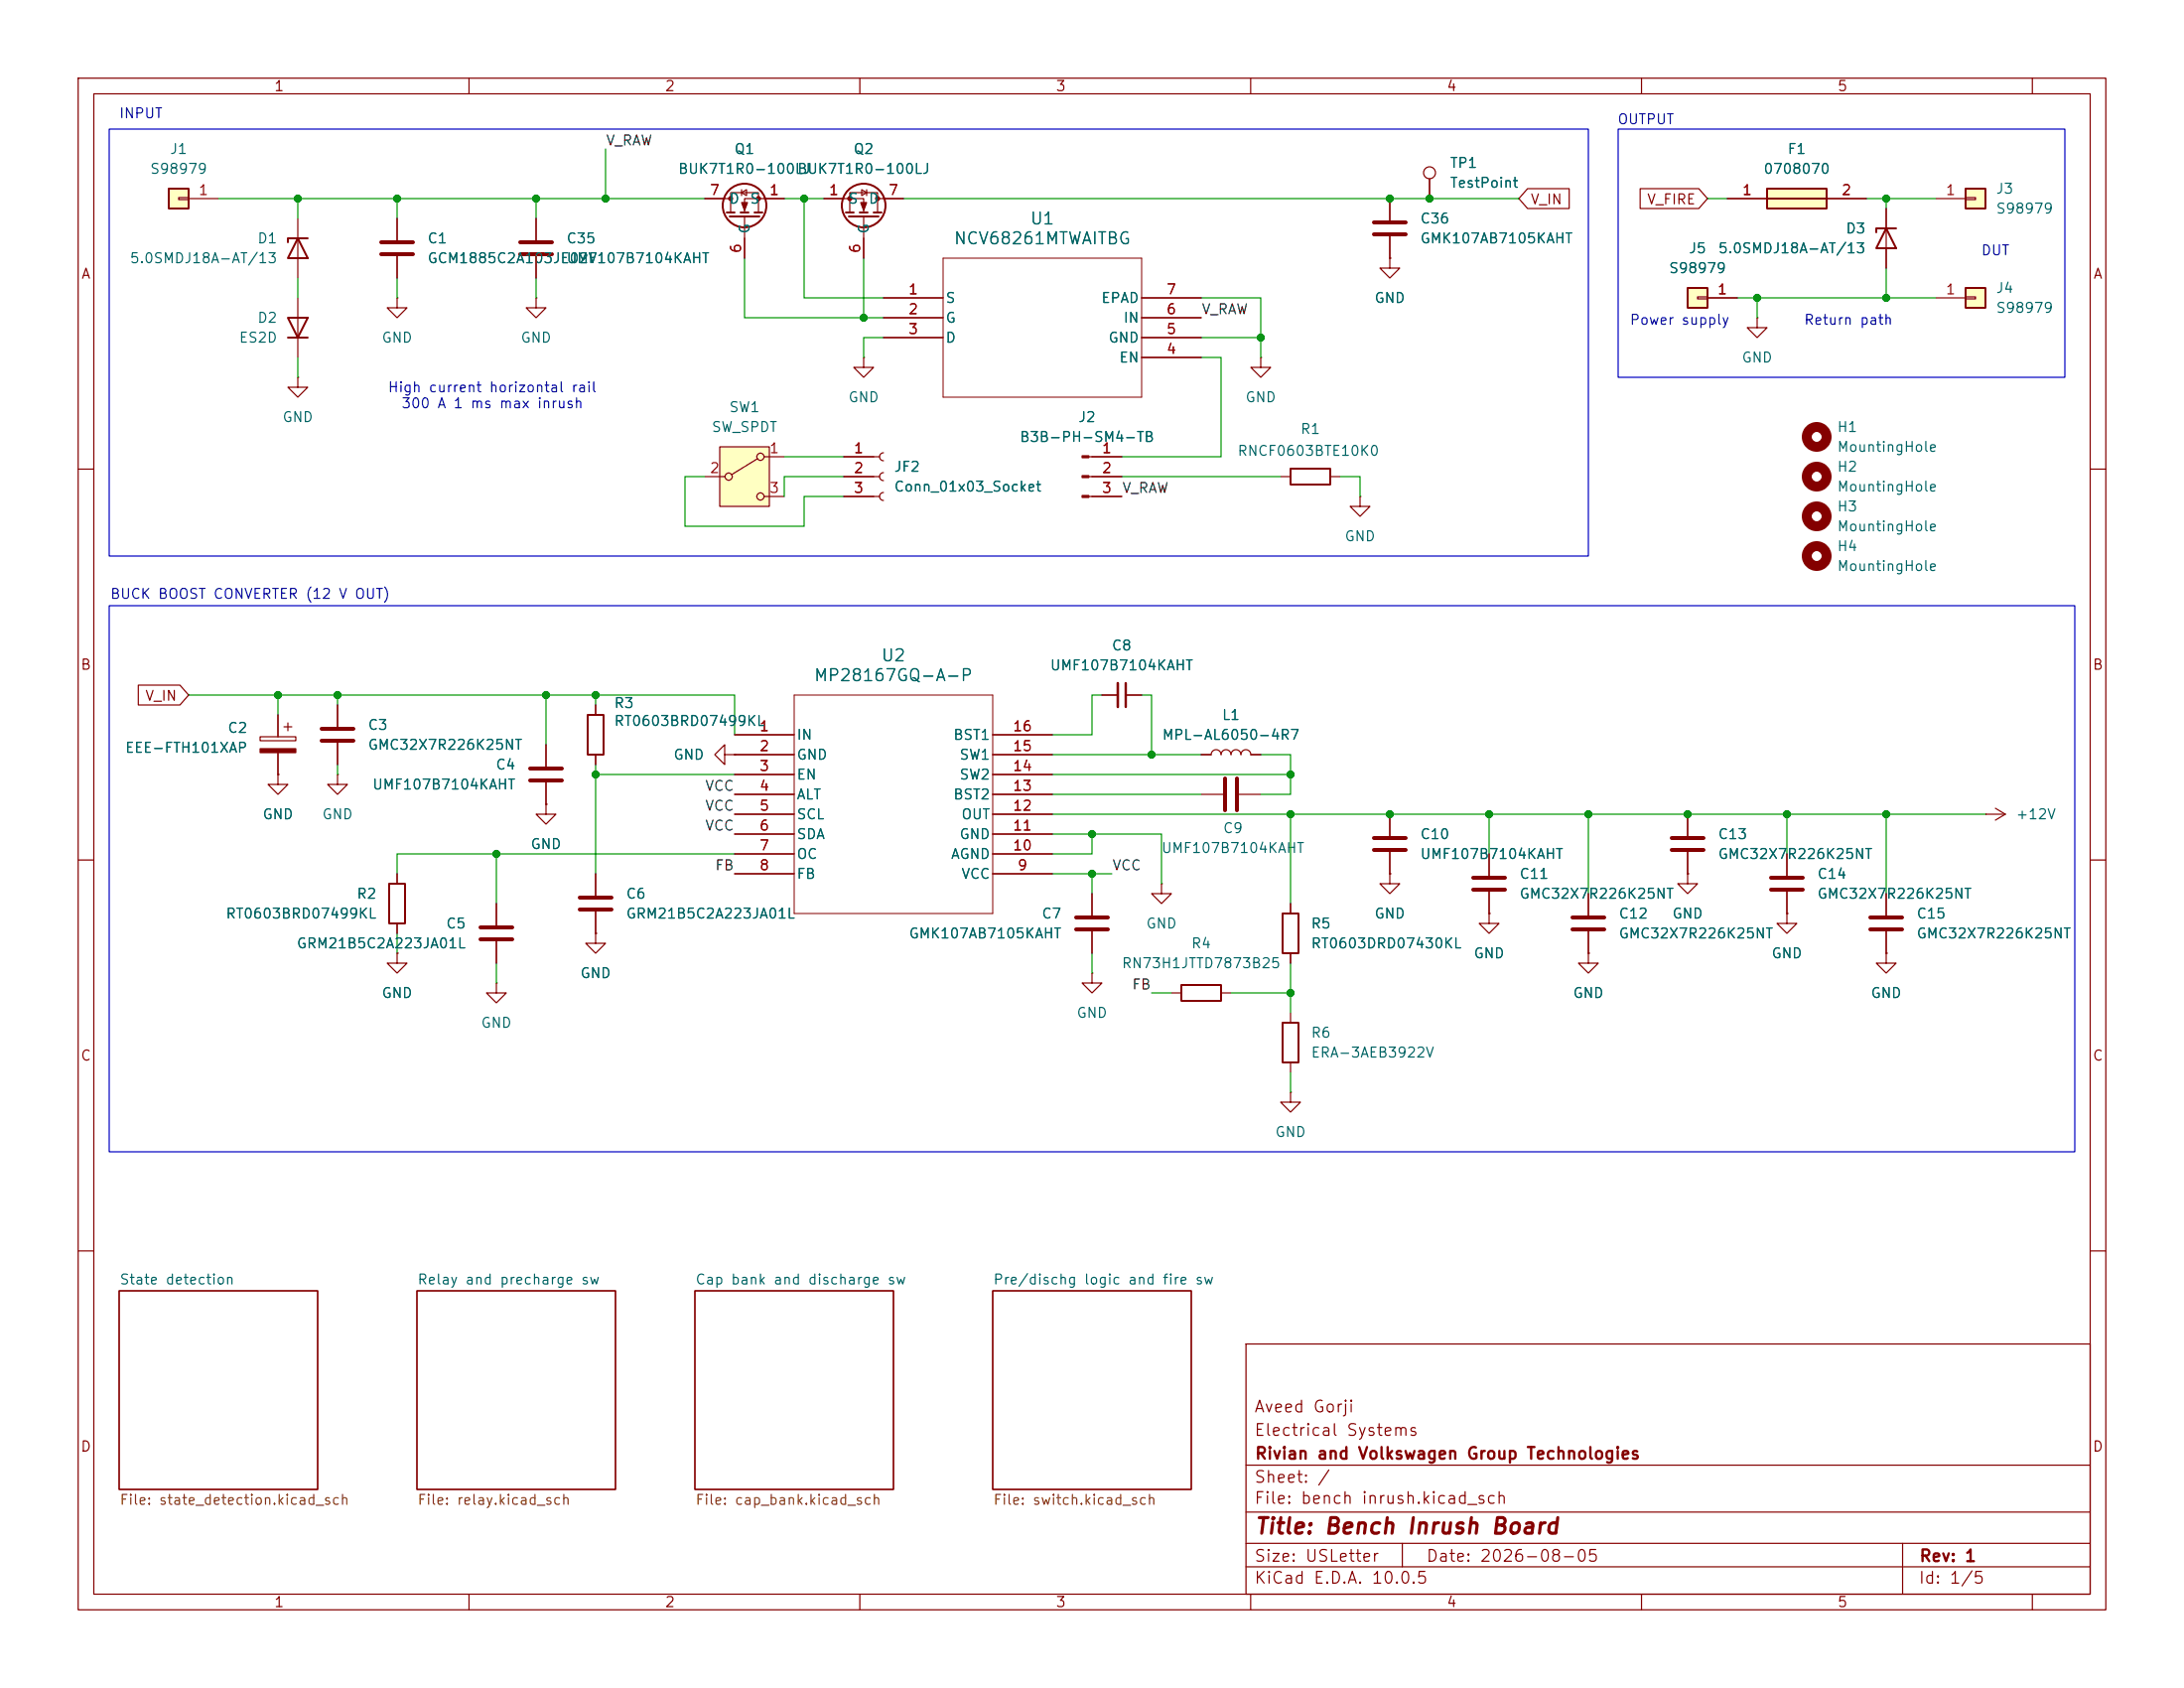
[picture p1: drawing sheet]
<svg xmlns="http://www.w3.org/2000/svg" width="279mm" height="216mm" viewBox="0 0 279 216" stroke-linecap="round" stroke-linejoin="round" font-family="sans-serif">
<g fill="none" stroke="#840000" stroke-width=".15">
<path d="M10 10h259.4v195.9h-259.4zM12 12h255.4v191.9h-255.4zM60 10v2M110 10v2M160 10v2M210 10v2M260 10v2M38.1 27.9v7.7M50.8 38.1v1.3h1.3l-1.3 1.2-1.3-1.2h1.3M50.8 38.1h.1M68.6 38.1v1.3h1.2l-1.2 1.2-1.3-1.2h1.3M68.6 38.1h.1"/>
<path d="M38.1 48.3v1.2h1.3l-1.3 1.3-1.3-1.3h1.3M38.1 48.3h.1M10 60h2M267.4 60h2M33.3 94.2h4.5v.5h-4.5zM35.6 99.1v1.2h1.2l-1.2 1.3-1.3-1.3h1.3M35.6 99.1h.1M35.6 91.4v2.8M35.6 96.3v2.8M36.3 93h1M36.8 92.5v1M69.8 95.3v2.7"/>
<path d="M141 88.9h2M144 88.9h2M10 110h2M50.8 111.8v1.2M50.8 118.1v1.3M63.5 115.6v2.8M69.8 102.9v1.2h1.3l-1.3 1.3-1.2-1.3h1.2M69.8 102.9h.1M69.8 100.1v2.8M76.2 119.4v1.3h1.3l-1.3 1.2-1.3-1.2h1.3M76.2 119.4h.1M139.7 114.3v2.8"/>
<path d="M139.7 119.1v2.8M148.6 113v1.3h1.3l-1.3 1.3-1.3-1.3h1.3M148.6 113h.1M215.9 111.8v1.2h1.3l-1.3 1.3-1.3-1.3h1.3M215.9 111.8h.1M267.4 110h2M50.8 121.9v1.3h1.3l-1.3 1.3-1.3-1.3h1.3M50.8 121.9h.1M63.5 125.7v1.3h1.3l-1.3 1.3-1.3-1.3h1.3M63.5 125.7h.1M63.5 120.4v2.8M149.9 127h1.2"/>
<path d="M156.2 127h1.3M10 160h2M15.2 165.1h25.4v25.4h-25.4zM53.3 165.1h25.4v25.4h-25.4zM88.9 165.1h25.4v25.4h-25.4zM127 165.1h25.4v25.4h-25.4zM159.4 171.9h108v32h-108zM267.4 160h2M159.4 197.4h108M159.4 193.4h108M159.4 187.4h108M179.4 197.4v3"/>
<path d="M243.4 197.4v6.5M60 203.9v2M110 203.9v2M159.4 200.4h108M160 203.9v2M210 203.9v2M260 203.9v2"/>
</g>
<path d="M67.8 98.3h4.1M67.8 99.8h4.1M61.5 118.6h4M137.7 117.3h4M137.7 118.9h4M61.5 120.1h4" fill="none" stroke="#840000" stroke-width=".51"/>
<path d="M33.3 95.8h4.5v.5h-4.5z" fill="#840000" stroke="#840000" stroke-width=".15"/>
<path d="M38.1 30.5l1.3 2.5h-2.6zM39.4 30.5h-2.6v.5M49.8 113h2v5.1h-2zM151.1 126h5.1v2h-5.1z" fill="none" stroke="#840000" stroke-width=".25"/>
<path d="M144 87.4v3" fill="none" stroke="#840000" stroke-width=".3"/>
<path d="M143 87.4v3" fill="none" stroke="#840000" stroke-width=".33"/>
<path d="M215.9 36.8h2.5v2.6h-2.5z" fill="#ffffc2"/>
<path d="M215.9 36.8h2.5v2.6h-2.5z" fill="none" stroke="#840000" stroke-width=".25"/>
<g fill="none" stroke="#840000" stroke-width=".15">
<path d="M217.2 38h1.2v.2h-1.2zM218.4 38.1h3.8M94 94h7.6M94 96.5h7.6M94 99.1h7.6M127 94h7.6M127 96.5h7.6M127 99.1h7.6M94 101.6h7.6M94 104.1h7.6M94 106.7h7.6M94 109.2h7.6"/>
<path d="M94 111.8h7.6M127 101.6h7.6M127 104.1h7.6M127 106.7h7.6M127 109.2h7.6M127 111.8h7.6"/>
</g>
<path d="M101.6 88.9h25.4v27.9h-25.4z" fill="none" stroke="#840000" stroke-width=".13"/>
<path d="M21.6 24.1h2.5v2.6h-2.5z" fill="#ffffc2"/>
<path d="M21.6 24.1h2.5v2.6h-2.5z" fill="none" stroke="#840000" stroke-width=".25"/>
<path d="M22.9 25.3h1.2v.2h-1.2zM24.1 25.4h3.8M50.8 27.9v2.8M50.8 32.8v2.8M43.2 90.2v2.8M43.2 95v2.8" fill="none" stroke="#840000" stroke-width=".15"/>
<path d="M48.8 31h4M48.8 32.5h4M41.1 93.2h4.1M41.1 94.7h4.1" fill="none" stroke="#840000" stroke-width=".51"/>
<path d="M251.5 36.8h2.5v2.6h-2.5z" fill="#ffffc2"/>
<path d="M241.3 29.2l1.3 2.6h-2.6zM242.6 29.2h-2.6v.5M251.5 36.8h2.5v2.6h-2.5zM36.8 40.6h2.6l-1.3 2.6zM36.8 43.2h2.6" fill="none" stroke="#840000" stroke-width=".25"/>
<g fill="none" stroke="#840000" stroke-width=".15">
<path d="M38.1 38.1v7.6M241.3 26.7v7.6M247.6 38.1h3.9M251.5 38h1.2v.2h-1.2zM224.8 40.6v1.3h1.3l-1.3 1.3-1.3-1.3h1.3M224.8 40.6h.1M43.2 99.1v1.2h1.2l-1.2 1.3-1.3-1.3h1.3M43.2 99.1h.1M215.9 104.1v2.8M215.9 109v2.8M139.7 124.5v1.2h1.3l-1.3 1.3-1.3-1.3h1.3M139.7 124.5h.1"/>
<path d="M165.1 139.7v1.3h1.3l-1.3 1.2-1.3-1.2h1.3M165.1 139.7h.1"/>
</g>
<path d="M213.9 107.2h4M213.9 108.7h4" fill="none" stroke="#840000" stroke-width=".51"/>
<path d="M226.1 24.1h7.6v2.6h-7.6z" fill="#ffffc2"/>
<path d="M226.1 24.1h7.6v2.6h-7.6zM226.1 25.4h7.6" fill="none" stroke="#840000" stroke-width=".25"/>
<path d="M221 25.4h5.1M233.7 25.4h5.1" fill="none" stroke="#840000" stroke-width=".15"/>
<path d="M251.5 24.1h2.5v2.6h-2.5z" fill="#ffffc2"/>
<g fill="none" stroke="#840000" stroke-width=".25">
<path d="M93 27.2h1M93.3 27.7h3.9M94.7 27.2h1.1M96.5 27.2h1M108.2 27.2h1M108.6 27.7h3.8M110 27.2h1M111.8 27.2h1M251.5 24.1h2.5v2.6h-2.5zM164.1 116.8h2v5.1h-2z"/>
<circle cx="95.2" cy="26.3" r="2.79"/>
<circle cx="110.5" cy="26.3" r="2.79"/>
</g>
<g fill="none" stroke="#840000" stroke-width=".15">
<path d="M68.6 27.9v2.8M68.6 32.8v2.8M90.2 25.4h3.3M93.5 27.2v-2.6h3.5v2.6M94.9 24.6l.6-.3v.7zM94.9 24.3v.7M95.2 27.7v5.3M100.3 25.4h-5.1v1.8M105.4 25.4h5.1v1.8M108.7 27.2v-2.6h3.6v2.6M110.2 24.3l.7 .3-.7 .4zM110.5 27.7v5.3"/>
<path d="M110.9 24.3v.7M112.3 25.4h3.3M113 38.1h7.6M146 38.1h7.7M182.9 22.9v2.5M247.6 25.4h3.9M251.5 25.3h1.2v.2h-1.2zM107.9 58.4h4.6M110.5 45.7v1.3h1.3l-1.3 1.3-1.3-1.3h1.3M110.5 45.7h.1M113 57.9a.51 .51 0 0 0-.5 .5 .51 .51 0 0 0 .5 .5M113 40.6h7.6"/>
<path d="M113 43.2h7.6M139.3 58.4h4.2M146 40.6h7.7M146 43.2h7.7M146 45.7h7.7M107.9 61h4.6M107.9 63.5h4.6M113 60.5a.51 .51 0 0 0-.5 .5 .51 .51 0 0 0 .5 .5M113 63a.51 .51 0 0 0-.5 .5 .51 .51 0 0 0 .5 .5M139.3 61h4.2M139.3 63.5h4.2M153.7 96.5h1.2a.64 .64 0 0 1 .7-.6 .64 .64 0 0 1 .6 .6 .64 .64 0 0 1 .6-.6 .64 .64 0 0 1 .7 .6 .64 .64 0 0 1 .6-.6 .64 .64 0 0 1 .6 .6 .64 .64 0 0 1 .7-.6 .64 .64 0 0 1 .6 .6h1.3"/>
<path d="M153.7 101.6h2.8M158.5 101.6h2.8M165.1 115.6v1.2M228.6 116.8v1.3h1.3l-1.3 1.3-1.3-1.3h1.3M228.6 116.8h.1M241.3 114.3v2.8M241.3 119.1v2.8M165.1 121.9v1.3M241.3 121.9v1.3h1.3l-1.3 1.3-1.3-1.3h1.3M241.3 121.9h.1"/>
<circle cx="182.9" cy="22.1" r=".76"/>
</g>
<g fill="#840000" stroke="#840000" stroke-width=".15">
<path d="M94.9 25.9h.7l-.4 1z"/>
<path d="M110.1 25.9h.8l-.4 1z"/>
<path d="M138.4 58.3h.9v.2h-.9z"/>
<path d="M138.4 60.8h.9v.3h-.9z"/>
<path d="M138.4 63.4h.9v.2h-.9z"/>
<circle cx="93.5" cy="25.4" r=".25"/>
<circle cx="97" cy="25.4" r=".25"/>
<circle cx="112.3" cy="25.4" r=".25"/>
<circle cx="108.7" cy="25.4" r=".25"/>
</g>
<path d="M66.5 31h4.1M66.5 32.5h4.1M156.7 99.6v4M158.2 99.6v4M239.3 117.3h4M239.3 118.9h4" fill="none" stroke="#840000" stroke-width=".51"/>
<path d="M120.6 33h25.4v17.8h-25.4z" fill="none" stroke="#840000" stroke-width=".13"/>
<path d="M92.1 57.2h6.3v7.6h-6.3z" fill="#ffffc2"/>
<g fill="none" stroke="#840000" stroke-width=".15">
<path d="M50.8 27.9v2.8M50.8 32.8v2.8M68.6 27.9v2.8M68.6 32.8v2.8M90.2 25.4h2.5M95.2 30.5v2.5M97.8 25.4h2.5M105.4 25.4h2.5M110.5 30.5v2.5M113 25.4h2.6M113 38.1h7.6M146 38.1h7.7"/>
<path d="M177.8 33v1.3h1.3l-1.3 1.3-1.3-1.3h1.3M177.8 33h.1M177.8 25.4v2.8M177.8 30.2v2.8M182.9 22.9v2.5M195.4 24.1h5.3v2.6h-5.3l-1.1-1.3zM209.8 24.1h7.5l1.1 1.3-1.1 1.3h-7.5zM218.4 38.1h3.8M221 25.4h5.1M233.7 25.4h5.1M241.3 26.7v2.5M241.3 31.8v2.5"/>
<path d="M92.1 57.2h6.3v7.6h-6.3zM96.9 58.7l-3.3 2M97.8 58.4h2.5M107.9 58.4h3.9M113 40.6h7.6M113 43.2h7.6M139.7 58.4h3.8M146 40.6h7.7M146 43.2h7.7M146 45.7h7.7M161.3 45.7v1.3h1.3l-1.3 1.3-1.3-1.3h1.3M161.3 45.7h.1"/>
<path d="M90.2 61h2.5M97.8 63.5h2.5M107.9 61h3.9M107.9 63.5h3.9M139.7 61h3.8M139.7 63.5h3.8M163.8 61h1.3M170.2 61h1.2M174 63.5v1.3h1.3l-1.3 1.2-1.3-1.2h1.3M174 63.5h.1M17.7 87.6h5.3l1.1 1.3-1.1 1.3h-5.3zM35.6 99.1h.1"/>
<path d="M35.6 91.4v2.8M35.6 96.3v2.8M43.2 90.2v2.8M43.2 95v2.8M69.8 95.3v2.7M76.2 90.2v1.2M76.2 96.5v1.3M92.7 96.5v-1.2l-1.3 1.2 1.3 1.3v-1.3h1.3M94 96.5h.1M94 94h7.6M94 96.5h7.6M94 99.1h7.6"/>
<path d="M127 94h7.6M127 96.5h7.6M127 99.1h7.6M141 88.9h2M144 88.9h2M153.7 96.5h1.2M160 96.5h1.3M50.8 111.8v1.2M50.8 118.1v1.3M63.5 115.6v2.8M69.8 102.9h.1M69.8 100.1v2.8"/>
<path d="M76.2 119.4h.1M76.2 111.8v2.8M76.2 116.6v2.8M94 104.1h7.6M94 101.6h7.6M94 106.7h7.6M94 109.2h7.6M94 111.8h7.6M127 104.1h7.6M127 101.6h7.6M127 106.7h7.6M127 109.2h7.6"/>
<path d="M127 111.8h7.6M139.7 114.3v2.8M139.7 119.1v2.8M165.1 115.6v1.2M177.8 111.8v1.2h1.3l-1.3 1.3-1.3-1.3h1.3M177.8 111.8h.1M177.8 104.1v2.8M177.8 109v2.8M190.5 116.8v1.3h1.3l-1.3 1.3-1.3-1.3h1.3M190.5 116.8h.1M190.5 109.2v2.8M190.5 114v2.8"/>
<path d="M203.2 114.3v2.8M203.2 119.1v2.8M215.9 111.8h.1M215.9 104.1v2.8M215.9 109v2.8M228.6 116.8h.1M228.6 109.2v2.8M228.6 114v2.8M241.3 114.3v2.8M241.3 119.1v2.8M254 104.1h.1M254 104.1h2.5"/>
<path d="M255.3 103.4l1.2 .7M256.5 104.1l-1.2 .8M50.8 121.9h.1M63.5 120.4v2.8M165.1 121.9v1.3M165.1 129.5v1.3M165.1 135.9v1.3M203.2 121.9v1.3h1.3l-1.3 1.3-1.3-1.3h1.3M203.2 121.9h.1M241.3 121.9h.1"/>
<circle cx="97.3" cy="58.4" r=".46"/>
<circle cx="93.2" cy="61" r=".46"/>
<circle cx="97.3" cy="63.5" r=".46"/>
</g>
<path d="M175.8 28.4h4M175.8 30h4M74.2 114.8h4M74.2 116.3h4M175.8 107.2h4M175.8 108.7h4M188.5 112.3h4M188.5 113.8h4M201.2 117.3h4M201.2 118.9h4M226.6 112.3h4M226.6 113.8h4" fill="none" stroke="#840000" stroke-width=".51"/>
<path d="M165.1 59.9h5.1v2.1h-5.1zM75.2 91.4h2v5.1h-2zM164.1 130.8h2v5.1h-2z" fill="none" stroke="#840000" stroke-width=".25"/>
<g fill="none" stroke="#840000" stroke-width="1.3">
<circle cx="232.4" cy="55.9" r="1.27"/>
<circle cx="232.4" cy="61" r="1.27"/>
<circle cx="232.4" cy="66" r="1.27"/>
<circle cx="232.4" cy="71.1" r="1.27"/>
</g>
<g fill="none" stroke="#009600" stroke-width=".15">
<path d="M77.5 19.1v6.3M27.9 25.4h62.3M38.1 25.4v2.5M38.1 35.6v2.5M50.8 25.4v2.5M50.8 35.6v2.5M68.6 25.4v2.5M68.6 35.6v2.5M95.2 33v7.6h17.8M100.3 25.4h5.1M102.9 25.4v12.7h10.1M110.5 33v7.6"/>
<path d="M115.6 25.4h78.7M153.7 38.1h7.6v7.6M218.4 25.4h2.6M222.2 38.1h25.4M224.8 38.1v2.5M238.8 25.4h8.8M241.3 25.4v1.3M241.3 34.3v3.8M38.1 45.7v2.6M100.3 58.4h7.6M113 43.2h-2.5v2.5M153.7 45.7h2.5v12.7h-12.7"/>
<path d="M153.7 43.2h7.6M90.2 61h-2.6v6.3h15.3v-3.8h5M107.9 61h-7.6v2.5M143.5 61h20.3M171.4 61h2.6v2.5M24.1 88.9h69.9v5.1M35.6 88.9v2.5M43.2 88.9v1.3M43.2 97.8v1.3M69.8 88.9v6.4M76.2 99.1h17.8M76.2 88.9v1.3"/>
<path d="M76.2 97.8v14M134.6 99.1h30.5M134.6 96.5h19.1M141 88.9h-1.3v5.1h-5.1M146 88.9h1.3v7.6M161.3 96.5h3.8v5.1h-3.8M50.8 119.4v2.5M63.5 109.2v6.4M94 109.2h-43.2v2.6M134.6 101.6h19.1M134.6 111.8h7.6M134.6 106.7h14v6.3"/>
<path d="M134.6 104.1h119.4M139.7 106.7v2.5h-5.1M139.7 111.8v2.5M165.1 104.1v11.5M190.5 104.1v5.1M203.2 104.1v10.2M228.6 104.1v5.1M241.3 104.1v10.2M63.5 123.2v2.5M139.7 121.9v2.6M147.3 127h2.6M157.5 127h7.6"/>
<path d="M165.1 123.2v6.3M165.1 137.2v2.5"/>
</g>
<path d="M14 16.5h189.2v54.6h-189.2zM207 16.5h57.2v31.8h-57.2zM14 77.5h251.4v69.8h-251.4z" fill="none" stroke="#0000c2" stroke-width=".15"/>
<g fill="#009600" stroke="#009600" stroke-width=".13">
<circle cx="110.5" cy="40.6" r=".46"/>
<circle cx="102.9" cy="25.4" r=".46"/>
<circle cx="182.9" cy="25.4" r=".46"/>
<circle cx="139.7" cy="106.7" r=".46"/>
<circle cx="177.8" cy="104.1" r=".46"/>
<circle cx="165.1" cy="104.1" r=".46"/>
<circle cx="147.3" cy="96.5" r=".46"/>
<circle cx="241.3" cy="25.4" r=".46"/>
<circle cx="241.3" cy="38.1" r=".46"/>
<circle cx="224.8" cy="38.1" r=".46"/>
<circle cx="190.5" cy="104.1" r=".46"/>
<circle cx="69.8" cy="88.9" r=".46"/>
<circle cx="43.2" cy="88.9" r=".46"/>
<circle cx="63.5" cy="109.2" r=".46"/>
<circle cx="165.1" cy="127" r=".46"/>
<circle cx="139.7" cy="111.8" r=".46"/>
<circle cx="38.1" cy="25.4" r=".46"/>
<circle cx="77.5" cy="25.4" r=".46"/>
<circle cx="68.6" cy="25.4" r=".46"/>
<circle cx="50.8" cy="25.4" r=".46"/>
<circle cx="165.1" cy="99.1" r=".46"/>
<circle cx="76.2" cy="99.1" r=".46"/>
<circle cx="76.2" cy="88.9" r=".46"/>
<circle cx="161.3" cy="43.2" r=".46"/>
<circle cx="177.8" cy="25.4" r=".46"/>
<circle cx="35.6" cy="88.9" r=".46"/>
<circle cx="203.2" cy="104.1" r=".46"/>
<circle cx="215.9" cy="104.1" r=".46"/>
<circle cx="241.3" cy="104.1" r=".46"/>
<circle cx="228.6" cy="104.1" r=".46"/>
</g>
<text font-size="2" fill="#840000" x="160.4" y="196.7">Title: Bench Inrush Board</text>
<g font-size="1.5" fill="#006464">
<text x="131.7" y="29.1">U1</text>
<text x="121.9" y="31.6">NCV68261MTWAITBG</text>
<text x="104" y="87.5">MP28167GQ-A-P</text>
<text x="112.6" y="85">U2</text>
</g>
<g font-size="1.5" fill="#840000">
<text x="160.4" y="184">Electrical Systems</text>
<text x="160.4" y="181">Aveed Gorji</text>
<text x="160.4" y="190">Sheet: /</text>
<text x="160.4" y="187">Rivian and Volkswagen Group Technologies</text>
<text x="160.4" y="192.7">File: bench inrush.kicad_sch</text>
<text x="160.4" y="202.9">KiCad E.D.A. 10.0.5</text>
<text x="160.4" y="200.1">Size: USLetter</text>
<text x="182.4" y="200.1">Date: 2026-08-05</text>
<text x="245.4" y="202.9">Id: 1/5</text>
<text x="245.4" y="200.1">Rev: 1</text>
</g>
<g font-size="1.3" fill="#840000">
<text x="35" y="12">1</text>
<text x="85" y="12">2</text>
<text x="135" y="12">3</text>
<text x="185" y="12">4</text>
<text x="235" y="12">5</text>
<text x="195.7" y="26.5">V_IN</text>
<text x="210.6" y="26.5">V_FIRE</text>
<text x="10.3" y="36">A</text>
<text x="267.7" y="36">A</text>
<text x="10.2" y="86">B</text>
<text x="18.5" y="90">V_IN</text>
<text x="267.6" y="86">B</text>
<text x="10.2" y="136">C</text>
<text x="267.6" y="136">C</text>
<text x="10.2" y="186">D</text>
<text x="267.6" y="186">D</text>
<text x="35" y="205.9">1</text>
<text x="85" y="205.9">2</text>
<text x="135" y="205.9">3</text>
<text x="185" y="205.9">4</text>
<text x="235" y="205.9">5</text>
</g>
<g font-size="1.3" fill="#0000c2">
<text x="15.2" y="15.4">INPUT</text>
<text x="206.8" y="16.2">OUTPUT</text>
<text x="253.4" y="33">DUT</text>
<text x="208.4" y="41.9">Power supply</text>
<text x="230.7" y="41.9">Return path</text>
<text x="49.5" y="50.5">High current horizontal rail</text>
<text x="51.3" y="52.5">300 A 1 ms max inrush</text>
<text x="14" y="76.9">BUCK BOOST CONVERTER (12 V OUT)</text>
</g>
<g font-size="1.3" fill="#006464">
<text x="19.1" y="22.6">S98979</text>
<text x="21.6" y="20">J1</text>
<text x="86.7" y="22.6">BUK7T1R0-100LJ</text>
<text x="93.9" y="20">Q1</text>
<text x="101.9" y="22.6">BUK7T1R0-100LJ</text>
<text x="109.1" y="20">Q2</text>
<text x="185.4" y="21.8">TP1</text>
<text x="225.5" y="22.6">0708070</text>
<text x="228.6" y="20">F1</text>
<text x="93.2" y="26.4">D</text>
<text x="95.8" y="26.4">S</text>
<text x="96.2" y="30" transform="rotate(-90 96.2 30)">G</text>
<text x="108.4" y="26.4">S</text>
<text x="111" y="26.4">D</text>
<text x="111.5" y="30" transform="rotate(-90 111.5 30)">G</text>
<text x="181.6" y="28.9">C36</text>
<text x="185.4" y="24.3">TestPoint</text>
<text x="255.3" y="25.1">J3</text>
<text x="255.3" y="27.6">S98979</text>
<text x="16.5" y="34">5.0SMDJ18A-AT/13</text>
<text x="32.8" y="31.4">D1</text>
<text x="54.6" y="31.4">C1</text>
<text x="54.6" y="34">GCM1885C2A103JE02V</text>
<text x="72.4" y="31.4">C35</text>
<text x="72.4" y="34">UMF107B7104KAHT</text>
<text x="181.6" y="31.4">GMK107AB7105KAHT</text>
<text x="213.4" y="35.3">S98979</text>
<text x="216" y="32.7">J5</text>
<text x="219.7" y="32.7">5.0SMDJ18A-AT/13</text>
<text x="236" y="30.2">D3</text>
<text x="32.8" y="41.6">D2</text>
<text x="120.9" y="39.1">S</text>
<text x="120.9" y="41.6">G</text>
<text x="140.8" y="39.1">EPAD</text>
<text x="143.6" y="41.6">IN</text>
<text x="175.7" y="39.1">GND</text>
<text x="255.3" y="37.8">J4</text>
<text x="255.3" y="40.3">S98979</text>
<text x="30.5" y="44.1">ES2D</text>
<text x="48.7" y="44.1">GND</text>
<text x="66.5" y="44.1">GND</text>
<text x="120.9" y="44.1">D</text>
<text x="141.7" y="44.1">GND</text>
<text x="143.1" y="46.7">EN</text>
<text x="222.7" y="46.7">GND</text>
<text x="93.2" y="53">SW1</text>
<text x="108.4" y="51.8">GND</text>
<text x="159.2" y="51.8">GND</text>
<text x="36" y="54.3">GND</text>
<text x="91" y="55.6">SW_SPDT</text>
<text x="130.4" y="56.8">B3B-PH-SM4-TB</text>
<text x="137.8" y="54.3">J2</text>
<text x="158.2" y="58.6">RNCF0603BTE10K0</text>
<text x="166.3" y="55.8">R1</text>
<text x="234.9" y="55.6">H1</text>
<text x="234.9" y="58.1">MountingHole</text>
<text x="114.3" y="60.7">JF2</text>
<text x="114.3" y="63.2">Conn_01x03_Socket</text>
<text x="234.9" y="65.7">H3</text>
<text x="234.9" y="60.7">H2</text>
<text x="234.9" y="63.2">MountingHole</text>
<text x="171.9" y="69.5">GND</text>
<text x="234.9" y="68.3">MountingHole</text>
<text x="234.9" y="70.8">H4</text>
<text x="234.9" y="73.4">MountingHole</text>
<text x="142.1" y="83.5">C8</text>
<text x="134.2" y="86.1">UMF107B7104KAHT</text>
<text x="29" y="94.1">C2</text>
<text x="47" y="93.7">C3</text>
<text x="78.5" y="90.9">R3</text>
<text x="78.5" y="93.2">RT0603BRD07499KL</text>
<text x="101.8" y="94.9">IN</text>
<text x="121.9" y="94.9">BST1</text>
<text x="148.6" y="94.9">MPL-AL6050-4R7</text>
<text x="156.2" y="92.4">L1</text>
<text x="15.9" y="96.6">EEE-FTH101XAP</text>
<text x="47" y="96.2">GMC32X7R226K25NT</text>
<text x="47.5" y="101.3">UMF107B7104KAHT</text>
<text x="63.3" y="98.8">C4</text>
<text x="86.1" y="97.5">GND</text>
<text x="101.8" y="97.5">GND</text>
<text x="101.8" y="100">EN</text>
<text x="122.6" y="100">SW2</text>
<text x="122.6" y="97.5">SW1</text>
<text x="33.5" y="105.1">GND</text>
<text x="41.1" y="105.1">GND</text>
<text x="101.8" y="102.6">ALT</text>
<text x="101.8" y="105.1">SCL</text>
<text x="101.8" y="107.6">SDA</text>
<text x="121.9" y="102.6">BST2</text>
<text x="122.6" y="107.6">GND</text>
<text x="122.9" y="105.1">OUT</text>
<text x="156.4" y="106.9">C9</text>
<text x="181.6" y="107.6">C10</text>
<text x="219.7" y="107.6">C13</text>
<text x="257.8" y="105.1">+12V</text>
<text x="67.8" y="108.9">GND</text>
<text x="101.8" y="110.2">OC</text>
<text x="101.8" y="112.7">FB</text>
<text x="121.6" y="110.2">AGND</text>
<text x="122.9" y="112.7">VCC</text>
<text x="148.5" y="109.4">UMF107B7104KAHT</text>
<text x="181.6" y="110.2">UMF107B7104KAHT</text>
<text x="194.3" y="112.7">C11</text>
<text x="219.7" y="110.2">GMC32X7R226K25NT</text>
<text x="232.4" y="112.7">C14</text>
<text x="28.8" y="117.8">RT0603BRD07499KL</text>
<text x="45.5" y="115.3">R2</text>
<text x="57" y="119.1">C5</text>
<text x="80" y="115.3">C6</text>
<text x="80" y="117.8">GRM21B5C2A223JA01L</text>
<text x="133.2" y="117.8">C7</text>
<text x="146.5" y="119.1">GND</text>
<text x="167.6" y="119.1">R5</text>
<text x="175.7" y="117.8">GND</text>
<text x="194.3" y="115.3">GMC32X7R226K25NT</text>
<text x="207" y="117.8">C12</text>
<text x="213.8" y="117.8">GND</text>
<text x="232.4" y="115.3">GMC32X7R226K25NT</text>
<text x="245.1" y="117.8">C15</text>
<text x="37.9" y="121.6">GRM21B5C2A223JA01L</text>
<text x="74.1" y="125.4">GND</text>
<text x="116.2" y="120.3">GMK107AB7105KAHT</text>
<text x="143.4" y="124.2">RN73H1JTTD7873B25</text>
<text x="152.3" y="121.6">R4</text>
<text x="167.6" y="121.6">RT0603DRD07430KL</text>
<text x="188.4" y="122.9">GND</text>
<text x="207" y="120.3">GMC32X7R226K25NT</text>
<text x="226.5" y="122.9">GND</text>
<text x="245.1" y="120.3">GMC32X7R226K25NT</text>
<text x="48.7" y="128">GND</text>
<text x="61.4" y="131.8">GND</text>
<text x="137.6" y="130.5">GND</text>
<text x="201.1" y="128">GND</text>
<text x="239.2" y="128">GND</text>
<text x="167.6" y="133">R6</text>
<text x="167.6" y="135.6">ERA-3AEB3922V</text>
<text x="163" y="145.7">GND</text>
<text x="15.2" y="164.6">State detection</text>
<text x="53.3" y="164.6">Relay and precharge sw</text>
<text x="88.9" y="164.6">Cap bank and discharge sw</text>
<text x="127" y="164.6">Pre/dischg logic and fire sw</text>
</g>
<g font-size="1.3" fill="#0f0f0f">
<text x="77.4" y="18.9">V_RAW</text>
<text x="153.6" y="40.5">V_RAW</text>
<text x="143.5" y="63.4">V_RAW</text>
<text x="90.1" y="101.5">VCC</text>
<text x="90.1" y="106.6">VCC</text>
<text x="90.1" y="104">VCC</text>
<text x="91.4" y="111.6">FB</text>
<text x="142.2" y="111.6">VCC</text>
<text x="144.7" y="126.9">FB</text>
</g>
<g font-size="1.3" fill="#a90000">
<text x="25.3" y="25.3">1</text>
<text x="90.7" y="25.3">7</text>
<text x="98.3" y="25.3">1</text>
<text x="105.9" y="25.3">1</text>
<text x="113.6" y="25.3">7</text>
<text x="222.8" y="25.3">1</text>
<text x="235.5" y="25.3">2</text>
<text x="248.8" y="25.3">1</text>
<text x="95.1" y="32.5" transform="rotate(-90 95.1 32.5)">6</text>
<text x="110.4" y="32.5" transform="rotate(-90 110.4 32.5)">6</text>
<text x="116.1" y="38">1</text>
<text x="116.1" y="40.5">2</text>
<text x="149.1" y="40.5">6</text>
<text x="149.1" y="38">7</text>
<text x="219.6" y="38">1</text>
<text x="248.8" y="38">1</text>
<text x="116.1" y="43">3</text>
<text x="149.1" y="45.6">4</text>
<text x="149.1" y="43">5</text>
<text x="98.3" y="58.3">1</text>
<text x="109.1" y="58.3">1</text>
<text x="140.9" y="58.3">1</text>
<text x="90.7" y="60.8">2</text>
<text x="98.3" y="63.4">3</text>
<text x="109.1" y="60.8">2</text>
<text x="109.1" y="63.4">3</text>
<text x="140.9" y="60.8">2</text>
<text x="140.9" y="63.4">3</text>
<text x="97.1" y="93.8">1</text>
<text x="129.5" y="93.8">16</text>
<text x="97.1" y="96.4">2</text>
<text x="97.1" y="98.9">3</text>
<text x="97.1" y="101.5">4</text>
<text x="129.5" y="101.5">13</text>
<text x="129.5" y="98.9">14</text>
<text x="129.5" y="96.4">15</text>
<text x="97.1" y="104">5</text>
<text x="97.1" y="106.5">6</text>
<text x="129.5" y="106.5">11</text>
<text x="129.5" y="104">12</text>
<text x="97.1" y="109.1">7</text>
<text x="97.1" y="111.6">8</text>
<text x="129.5" y="109.1">10</text>
<text x="130.1" y="111.6">9</text>
</g>
<g font-size="1.3" fill="#725600">
<text x="15.2" y="192.8">File: state_detection.kicad_sch</text>
<text x="53.3" y="192.8">File: relay.kicad_sch</text>
<text x="88.9" y="192.8">File: cap_bank.kicad_sch</text>
<text x="127" y="192.8">File: switch.kicad_sch</text>
</g>
</svg>
